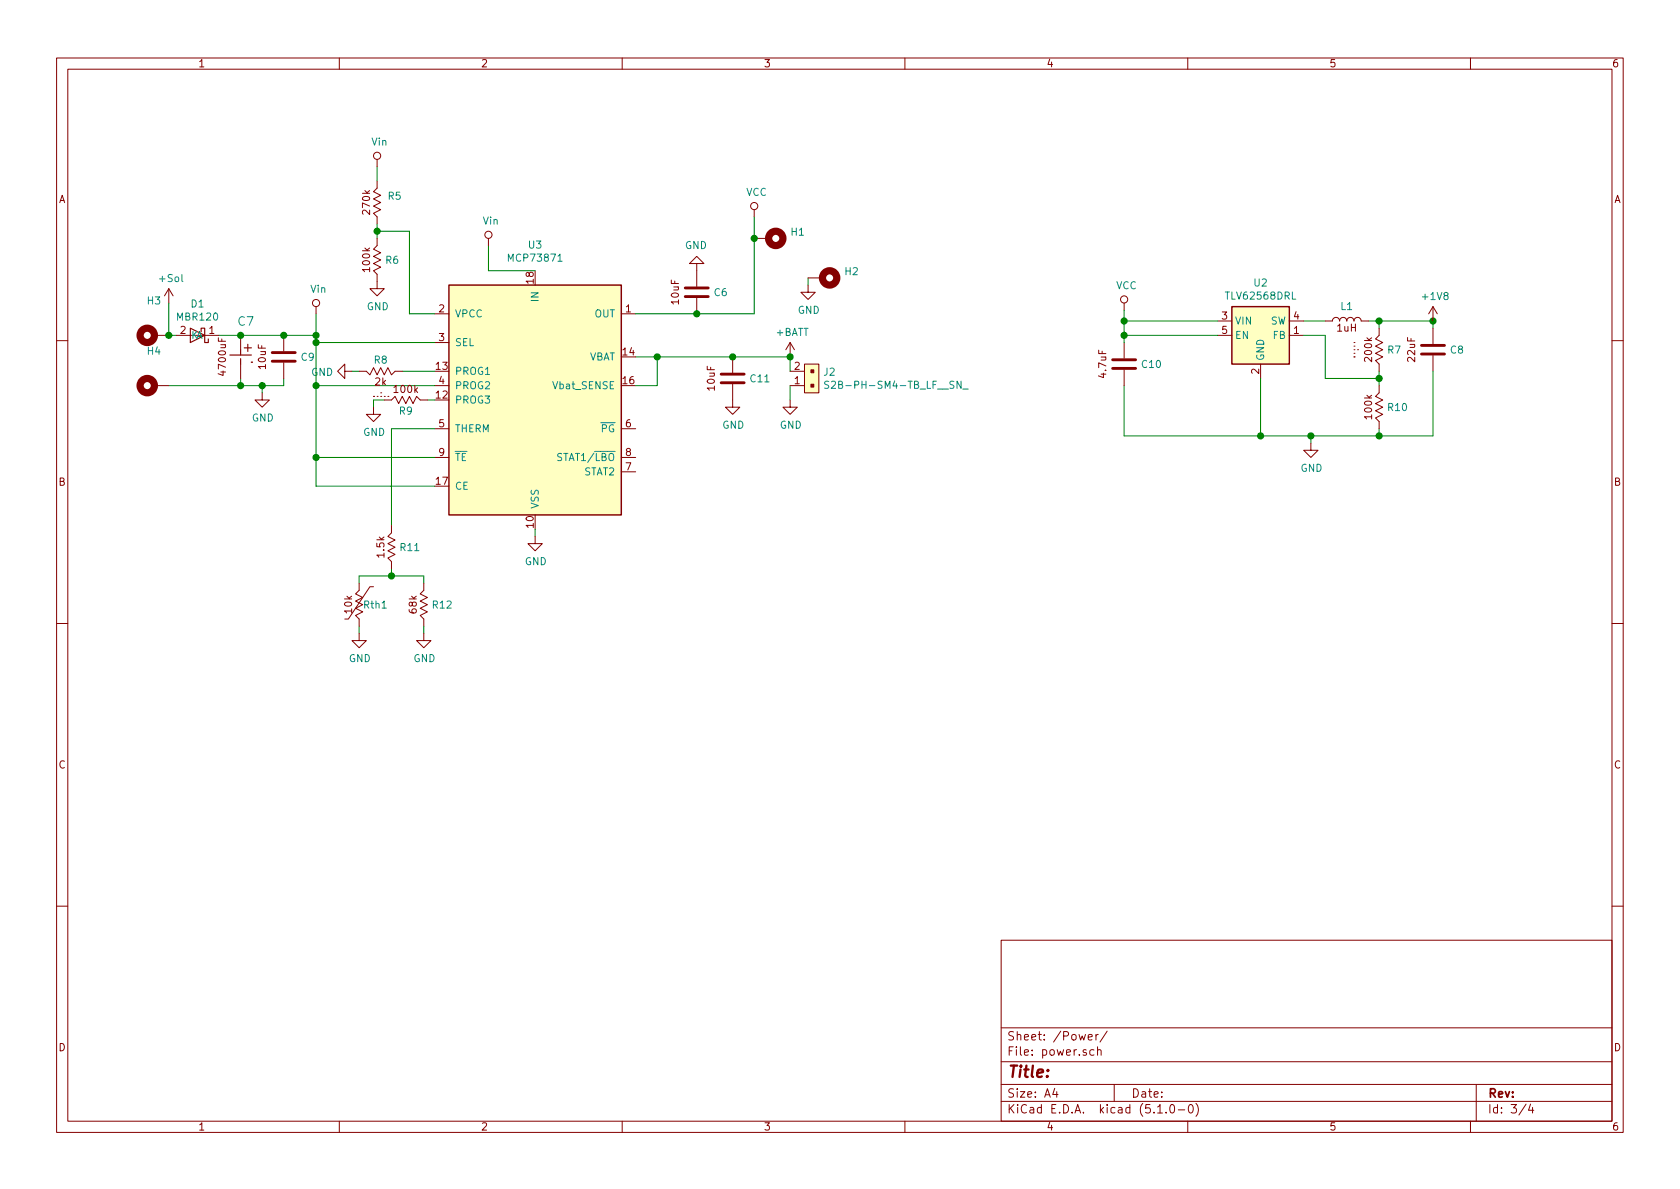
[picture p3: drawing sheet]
<svg xmlns="http://www.w3.org/2000/svg" width="297mm" height="210mm" viewBox="0 0 297 210" stroke-linecap="round" stroke-linejoin="round" font-family="sans-serif">
<g fill="none" stroke="#840000" stroke-width=".18">
<path d="M10 10.3h277v189.9h-277zM12 12.2h273v186.1h-273zM60 10.3v1.9M110 10.3v1.9M160 10.3v1.9M210 10.3v1.9M260 10.3v1.9M66.7 32v1.3l-.7 .6 1.3 .6-1.3 .7 1.3 .6-1.3 .6 1.3 .7-1.3 .6 .7 .6v1.3M66.7 28.2v1.3M133.3 37.1v1.2M27.3 59.3h2.5M29.8 51l-.7 1.3"/>
<path d="M29.8 51v2.6M29.8 51l.8 1.3M31.1 59.3h2.6M36.2 59.3h2.5M42.5 59.3v2.5M50.2 59.3v2.8M55.9 54.2v1.3M66.7 42.2v1.2l-.7 .7 1.3 .6-1.3 .6 1.3 .7-1.3 .6 1.3 .6-1.3 .7 .7 .6v2.5h1.2l-1.2 1.3-1.3-1.3h1.3M76.8 55.5h2.6M86.4 42.2v1.2M109.9 55.5h2.5M123.2 46.6h1.3l-1.3-1.3-1.3 1.3h1.3v4.1"/>
<path d="M123.2 52.7v2.8M133.3 42.2h2.6M142.9 50.4v1.3h1.2l-1.2 1.3-1.3-1.3h1.3M142.9 49.1h2.5M198.8 53.6v1.3M215.3 59.3h2.5M215.3 56.8h2.5M228 59.3h2.5M228 56.8h2.5M234.3 56.8h1.3a.63 .63 0 0 1 .6-.7 .63 .63 0 0 1 .7 .7 .63 .63 0 0 1 .6-.7 .63 .63 0 0 1 .6 .7 .63 .63 0 0 1 .7-.7 .63 .63 0 0 1 .6 .7 .63 .63 0 0 1 .6-.7 .63 .63 0 0 1 .7 .7h1.2M243.8 58v1.3l-.6 .6 1.3 .7-1.3 .6 1.3 .6-1.3 .7 1.3 .6-1.3 .6 .6 .7v1.3M253.4 54.2l-.8 1.3"/>
<path d="M253.4 54.2v2.6M253.4 58v2.8M253.4 54.2l.7 1.3M10 60.2h2M27.3 68.2h2.5M42.5 64.4v2.5M46.4 69.5v1.2h1.2l-1.2 1.3-1.3-1.3h1.3M50.2 64.1v2.8M61 65.7v-1.3l-1.3 1.3 1.3 1.2v-1.2h1.2M63.5 65.7h1.3l.6 .6 .6-1.3 .7 1.3 .6-1.3 .6 1.3 .7-1.3 .6 1.3 .6-.6h1.3M66 72v1.3h1.3l-1.3 1.2-1.2-1.2h1.2M66 70.1h.1"/>
<path d="M66.7 70.1h.1M67.3 70.1h.1M67.3 69.5h.1M67.9 70.7h1.3l.6-.6 .7 1.3 .6-1.3 .7 1.3 .6-1.3 .6 1.3 .7-1.3 .6 .6h1.3M67.9 70.1h.1M68.6 70.1h.1M76.8 60.6h2.6M76.8 68.2h2.6M76.8 75.8h2.6M109.9 75.8h2.5M129.5 67.9v4.1h1.3l-1.3 1.3-1.2-1.3h1.2M129.5 63.1v2.8"/>
<path d="M139.7 70.7v1.3h1.3l-1.3 1.3-1.3-1.3h1.3M139.7 68.2h2.5M139.7 60.6l-.8 1.2M139.7 60.6v2.5M139.7 60.6l.8 1.2M139.7 65.7h2.5M142.2 64.4h2.6v5.1h-2.6zM198.8 60.6v2.8M198.8 65.4v2.8M222.9 64.4v2.5M231.8 78.4v1.2h1.2l-1.2 1.3-1.3-1.3h1.3M239.4 63.1h.1"/>
<path d="M239.4 62.5h.1M239.4 61.8h.1M239.4 61.2h.1M239.4 60.6h.1M240 61.8h.1M243.8 68.2v1.3l-.6 .6 1.3 .6-1.3 .7 1.3 .6-1.3 .6 1.3 .7-1.3 .6 .6 .6v1.3M253.4 62.9v2.8M285 60.2h2M69.2 93v1.2l-.6 .7 1.2 .6-1.2 .6 1.2 .7-1.2 .6 1.2 .6-1.2 .7 .6 .6v1.3M76.8 80.9h2.6M94.6 94.9v1.2h1.3l-1.3 1.3-1.3-1.3h1.3M109.9 83.4h2.5"/>
<path d="M109.9 80.9h2.5M10 110.3h2M63.5 112v1.3h1.3l-1.3 1.2-1.3-1.2h1.3M63.5 103.1v1.3l-.6 .6 1.2 .7-1.2 .6 1.2 .6-1.2 .7 1.2 .6-1.2 .6 .6 .7v1.2M66 103.8h-.6l-3.8 5.7h-.6M74.9 112v1.3h1.3l-1.3 1.2-1.2-1.2h1.2M74.9 103.1v1.3l-.6 .6 1.3 .7-1.3 .6 1.3 .6-1.3 .7 1.3 .6-1.3 .6 .6 .7v1.2M285 110.3h2M10 160.2h2M177 166.3h108v32h-108zM285 160.2h2M60 198.3v1.9"/>
<path d="M110 198.3v1.9M160 198.3v1.9M177 194.8h108M177 191.8h108M177 187.8h108M177 181.8h108M186.5 192.5l-.4 1h1M186.8 193v1M192.4 183.4l.7-.1v-.3l-.5-.1-.2 .2 .1 .7h.6M193.4 185.7l-.4-.1-.3 .3 .1 .6 .2 .1 .4-.1M193.8 182.9v1M194.1 185.7l.2-.1 .3 .1 .1 .9"/>
<path d="M194.1 185.1v1.5M194.2 182.9l-.4 .2v.1M195.8 182.3l-1.3 2M197 191.8v3M204.7 196.8h.8M206.2 196.7v.1M207 195.4l.3-.1a.94 .94 0 0 1 0 1.5 .82 .82 0 0 1-.3-1.4zM208.3 196.3h1.2M210 198.3v1.9M210.3 195.4l.2-.1a.8 .8 0 0 1 .5 .8 .8 .8 0 0 1-.5 .7 1 1 0 0 1-.2-1.4zM211.5 195.1a1.71 1.71 0 0 1 0 2.3M260 198.3v1.9"/>
<path d="M261 191.8v6.5M269.8 195.2l-1.2 2M270.6 195.2l-.3 1.1h.9M271 195.8v1"/>
<circle cx="66.7" cy="27.6" r=".63"/>
<circle cx="133.3" cy="36.4" r=".63"/>
<circle cx="55.9" cy="53.6" r=".63"/>
<circle cx="86.4" cy="41.5" r=".63"/>
<circle cx="198.8" cy="53" r=".63"/>
</g>
<g fill="#ffffc2" stroke="#ffffc2" stroke-width=".18">
<path d="M79.4 50.4h30.5v40.7h-30.5z"/>
<path d="M142.2 64.4h2.6v5.1h-2.6z"/>
<path d="M217.8 54.2h10.2v10.2h-10.2z"/>
</g>
<path d="M79.4 50.4h30.5v40.7h-30.5zM217.8 54.2h10.2v10.2h-10.2zM44.4 64.1h.1" fill="none" stroke="#840000" stroke-width=".25"/>
<path d="M98.7 46.2h.7M146.5 67.5l-.5-.1-.1 .1-.1 .3 .1 .2 .5 .1 .1 .3-.2 .3-.5-.1M169.9 67.4v1.3l-.7-1.3v1.3M170.2 68.8h1" fill="none" stroke="#008484" stroke-width=".18"/>
<g fill="none" stroke="#008400" stroke-width=".18">
<path d="M66.7 29.5v2.5M66.7 39.6v2.6M133.3 38.3v17.2h-20.9M29.8 53.6v5.7h1.3M38.7 59.3h17.2M55.9 55.5v30.5h20.9M66.7 40.9h5.7v14.6h4.4M86.4 43.4v4.5h8.2M142.9 49.1v1.3M198.8 59.3h16.5M198.8 56.8h16.5M198.8 54.9v5.7"/>
<path d="M230.5 59.3h3.8v7.6h9.5M230.5 56.8h3.8M241.9 56.8h11.5v1.2M243.8 56.8v1.2M42.5 66.9v1.3M46.4 68.2v1.3M50.2 66.9v1.3h-20.4M55.9 68.2h20.9M55.9 60.6h20.9M62.2 65.7h1.3M67.9 70.7h-1.9v1.3M71.1 65.7h5.7"/>
<path d="M75.6 70.7h1.2M76.8 75.8h-7.6v17.2M112.4 63.1h27.3v2.6M116.2 63.1v5.1h-3.8M139.7 68.2v2.5M222.9 66.9v10.2M231.8 77.1v1.3M243.8 65.7v2.5M243.8 75.8v1.3M253.4 65.7v11.4h-54.6v-8.9M55.9 80.9h20.9M94.6 93.6v1.3"/>
<path d="M63.5 103.1v-1.3h11.4v1.3M63.5 110.7v1.3M69.2 100.6v1.2M74.9 110.7v1.3"/>
</g>
<g fill="#008400" stroke="#008400" stroke-width=".25">
<circle cx="55.9" cy="68.2" r=".51"/>
<circle cx="55.9" cy="80.9" r=".51"/>
<circle cx="66.7" cy="40.9" r=".51"/>
<circle cx="116.2" cy="63.1" r=".51"/>
<circle cx="55.9" cy="60.6" r=".51"/>
<circle cx="55.9" cy="59.3" r=".51"/>
<circle cx="46.4" cy="68.2" r=".51"/>
<circle cx="139.7" cy="63.1" r=".51"/>
<circle cx="69.2" cy="101.8" r=".51"/>
<circle cx="42.5" cy="68.2" r=".51"/>
<circle cx="129.5" cy="63.1" r=".51"/>
<circle cx="123.2" cy="55.5" r=".51"/>
<circle cx="50.2" cy="59.3" r=".51"/>
<circle cx="42.5" cy="59.3" r=".51"/>
<circle cx="29.8" cy="59.3" r=".51"/>
<circle cx="243.8" cy="66.9" r=".51"/>
<circle cx="243.8" cy="77.1" r=".51"/>
<circle cx="243.8" cy="56.8" r=".51"/>
<circle cx="222.9" cy="77.1" r=".51"/>
<circle cx="231.8" cy="77.1" r=".51"/>
<circle cx="253.4" cy="56.8" r=".51"/>
<circle cx="198.8" cy="56.8" r=".51"/>
<circle cx="198.8" cy="59.3" r=".51"/>
<circle cx="133.4" cy="42.2" r=".51"/>
</g>
<g fill="#840000" stroke="#840000" stroke-width=".18">
<path d="M143.4 67.9h.5v.5h-.5z"/>
<path d="M143.4 65.4h.5v.5h-.5z"/>
</g>
<g fill="none" stroke="#840000" stroke-width="1.3">
<circle cx="26" cy="59.3" r="1.27"/>
<circle cx="137.2" cy="42.2" r="1.27"/>
<circle cx="146.7" cy="49.1" r="1.27"/>
<circle cx="26" cy="68.2" r="1.27"/>
</g>
<path d="M121.2 52.4h4M121.2 50.9h4M48.1 63.9h4.1M48.1 62.4h4.1M127.5 67.7h4.1M127.5 66.2h4.1M196.7 65.1h4.1M196.7 63.6h4.1M251.3 62.6h4.1M251.3 61.1h4.1" fill="none" stroke="#840000" stroke-width=".51"/>
<path d="M33.7 58l2.5 1.3-2.5 1.3zM35.6 58.7v-.7h.6v2.6h.6v-.7M40.6 62.8h3.8M42.5 61.8v1M42.5 63.4v1M43.2 61.5h1.2M43.8 60.9v1.2" fill="none" stroke="#840000" stroke-width=".2"/>
<text font-size="2.8" fill="#840000" x="178" y="190.5">Title:</text>
<text font-size="2.1" fill="#008484" x="42.1" y="57.6">C7</text>
<g font-size="2.1" fill="#840000">
<text x="178" y="184">Sheet: /Power/</text>
<text x="178" y="186.7">File: power.sch</text>
<text x="178" y="196.9">KiCad E.D.A. kicad (5.1.0-0)</text>
<text x="178" y="194.1">Size: A4</text>
<text x="200" y="194.1">Date:</text>
<text x="263" y="194.1">Rev:</text>
<text x="263" y="196.9">Id: 3/4</text>
</g>
<g font-size="1.8" fill="#840000">
<text x="35" y="11.9">1</text>
<text x="85" y="11.9">2</text>
<text x="135" y="11.9">3</text>
<text x="185" y="11.9">4</text>
<text x="235" y="11.9">5</text>
<text x="285" y="11.9">6</text>
<text x="10.4" y="35.9">A</text>
<text x="285.4" y="35.9">A</text>
<text x="65.4" y="37.8" transform="rotate(-90 65.4 37.8)">270k</text>
<text x="65.4" y="47.9" transform="rotate(-90 65.4 47.9)">100k</text>
<text x="94.4" y="50.1" transform="rotate(-90 94.4 50.1)">18</text>
<text x="120" y="53.7" transform="rotate(-90 120 53.7)">10uF</text>
<text x="31.9" y="59">2</text>
<text x="37" y="59">1</text>
<text x="77.6" y="55.2">2</text>
<text x="110.6" y="55.2">1</text>
<text x="216.1" y="56.5">3</text>
<text x="216.1" y="59">5</text>
<text x="228.8" y="59">1</text>
<text x="228.8" y="56.5">4</text>
<text x="236.4" y="58.6">1uH</text>
<text x="47" y="65.2" transform="rotate(-90 47 65.2)">10uF</text>
<text x="77.1" y="65.4">13</text>
<text x="77.6" y="60.3">3</text>
<text x="110.2" y="62.9">14</text>
<text x="140.5" y="65.4">2</text>
<text x="242.6" y="63.8" transform="rotate(-90 242.6 63.8)">200k</text>
<text x="250.2" y="63.9" transform="rotate(-90 250.2 63.9)">22uF</text>
<text x="40" y="66.2" transform="rotate(-90 40 66.2)">4700uF</text>
<text x="66.3" y="68.2">2k</text>
<text x="69.8" y="69.5">100k</text>
<text x="77.1" y="70.5">12</text>
<text x="77.6" y="67.9">4</text>
<text x="110.2" y="67.9">16</text>
<text x="126.4" y="69" transform="rotate(-90 126.4 69)">10uF</text>
<text x="140.5" y="67.9">1</text>
<text x="195.6" y="66.7" transform="rotate(-90 195.6 66.7)">4.7uF</text>
<text x="222.6" y="66.1" transform="rotate(-90 222.6 66.1)">2</text>
<text x="77.6" y="75.6">5</text>
<text x="110.6" y="75.6">6</text>
<text x="242.6" y="74" transform="rotate(-90 242.6 74)">100k</text>
<text x="77.6" y="80.6">9</text>
<text x="110.6" y="83.2">7</text>
<text x="110.6" y="80.6">8</text>
<text x="10.4" y="85.9">B</text>
<text x="77.1" y="85.7">17</text>
<text x="285.4" y="85.9">B</text>
<text x="94.4" y="93.3" transform="rotate(-90 94.4 93.3)">10</text>
<text x="68" y="98.5" transform="rotate(-90 68 98.5)">1.5k</text>
<text x="62.3" y="108.4" transform="rotate(-90 62.3 108.4)">10k</text>
<text x="73.7" y="108.4" transform="rotate(-90 73.7 108.4)">68k</text>
<text x="10.4" y="135.9">C</text>
<text x="285.4" y="135.9">C</text>
<text x="10.4" y="185.9">D</text>
<text x="285.4" y="185.9">D</text>
<text x="35" y="199.9">1</text>
<text x="85" y="199.9">2</text>
<text x="135" y="199.9">3</text>
<text x="185" y="199.9">4</text>
<text x="235" y="199.9">5</text>
<text x="285" y="199.9">6</text>
</g>
<g font-size="1.8" fill="#008484">
<text x="65.7" y="25.7">Vin</text>
<text x="68.7" y="35.3">R5</text>
<text x="131.9" y="34.6">VCC</text>
<text x="85.4" y="39.7">Vin</text>
<text x="139.9" y="41.7">H1</text>
<text x="68.2" y="46.7">R6</text>
<text x="90.2" y="46.3">MCP73871</text>
<text x="93.5" y="44">U3</text>
<text x="121.1" y="44">GND</text>
<text x="26.1" y="53.8">H3</text>
<text x="28.3" y="49.9">+Sol</text>
<text x="54.9" y="51.8">Vin</text>
<text x="95.2" y="53.2" transform="rotate(-90 95.2 53.2)">IN</text>
<text x="126.3" y="52.4">C6</text>
<text x="149.5" y="48.7">H2</text>
<text x="197.3" y="51.1">VCC</text>
<text x="216.9" y="53">TLV62568DRL</text>
<text x="221.8" y="50.7">U2</text>
<text x="251.7" y="53.1">+1V8</text>
<text x="31.4" y="56.7">MBR120</text>
<text x="33.8" y="54.4">D1</text>
<text x="33.9" y="59.9">KA</text>
<text x="64.8" y="54.9">GND</text>
<text x="80.4" y="56.1">VPCC</text>
<text x="105.1" y="56.1">OUT</text>
<text x="137.2" y="59.4">+BATT</text>
<text x="141" y="55.5">GND</text>
<text x="218.3" y="57.4">VIN</text>
<text x="218.3" y="59.9">EN</text>
<text x="224.6" y="57.4">SW</text>
<text x="225.1" y="59.9">FB</text>
<text x="237.1" y="54.8">L1</text>
<text x="26.1" y="62.7">H4</text>
<text x="53.3" y="63.8">C9</text>
<text x="66.2" y="64.3">R8</text>
<text x="80.4" y="61.2">SEL</text>
<text x="104" y="63.7">VBAT</text>
<text x="202" y="65.1">C10</text>
<text x="223.5" y="63.9" transform="rotate(-90 223.5 63.9)">GND</text>
<text x="245.4" y="62.5">R7</text>
<text x="256.5" y="62.5">C8</text>
<text x="55" y="66.5">GND</text>
<text x="80.4" y="71.4">PROG3</text>
<text x="80.4" y="66.3">PROG1</text>
<text x="80.4" y="68.8">PROG2</text>
<text x="98" y="68.8">Vbat_SENSE</text>
<text x="132.7" y="67.6">C11</text>
<text x="145.7" y="66.4">J2</text>
<text x="147.3" y="68.8">S2B-PH-SM4-TB_LF__SN_</text>
<text x="44.5" y="74.5">GND</text>
<text x="64.2" y="77.1">GND</text>
<text x="70.6" y="73.3">R9</text>
<text x="80.4" y="76.4">THERM</text>
<text x="106.3" y="76.4">PG</text>
<text x="127.7" y="75.8">GND</text>
<text x="137.9" y="75.8">GND</text>
<text x="245.5" y="72.7">R10</text>
<text x="80.4" y="81.5">TE</text>
<text x="99" y="81.5">STAT1/LBO</text>
<text x="229.9" y="83.4">GND</text>
<text x="80.4" y="86.6">CE</text>
<text x="103.2" y="84.1">STAT2</text>
<text x="95.2" y="90" transform="rotate(-90 95.2 90)">VSS</text>
<text x="70.8" y="97.5">R11</text>
<text x="92.8" y="99.9">GND</text>
<text x="64.4" y="107.6">Rth1</text>
<text x="76.6" y="107.6">R12</text>
<text x="61.7" y="117.1">GND</text>
<text x="73.1" y="117.1">GND</text>
</g>
</svg>
